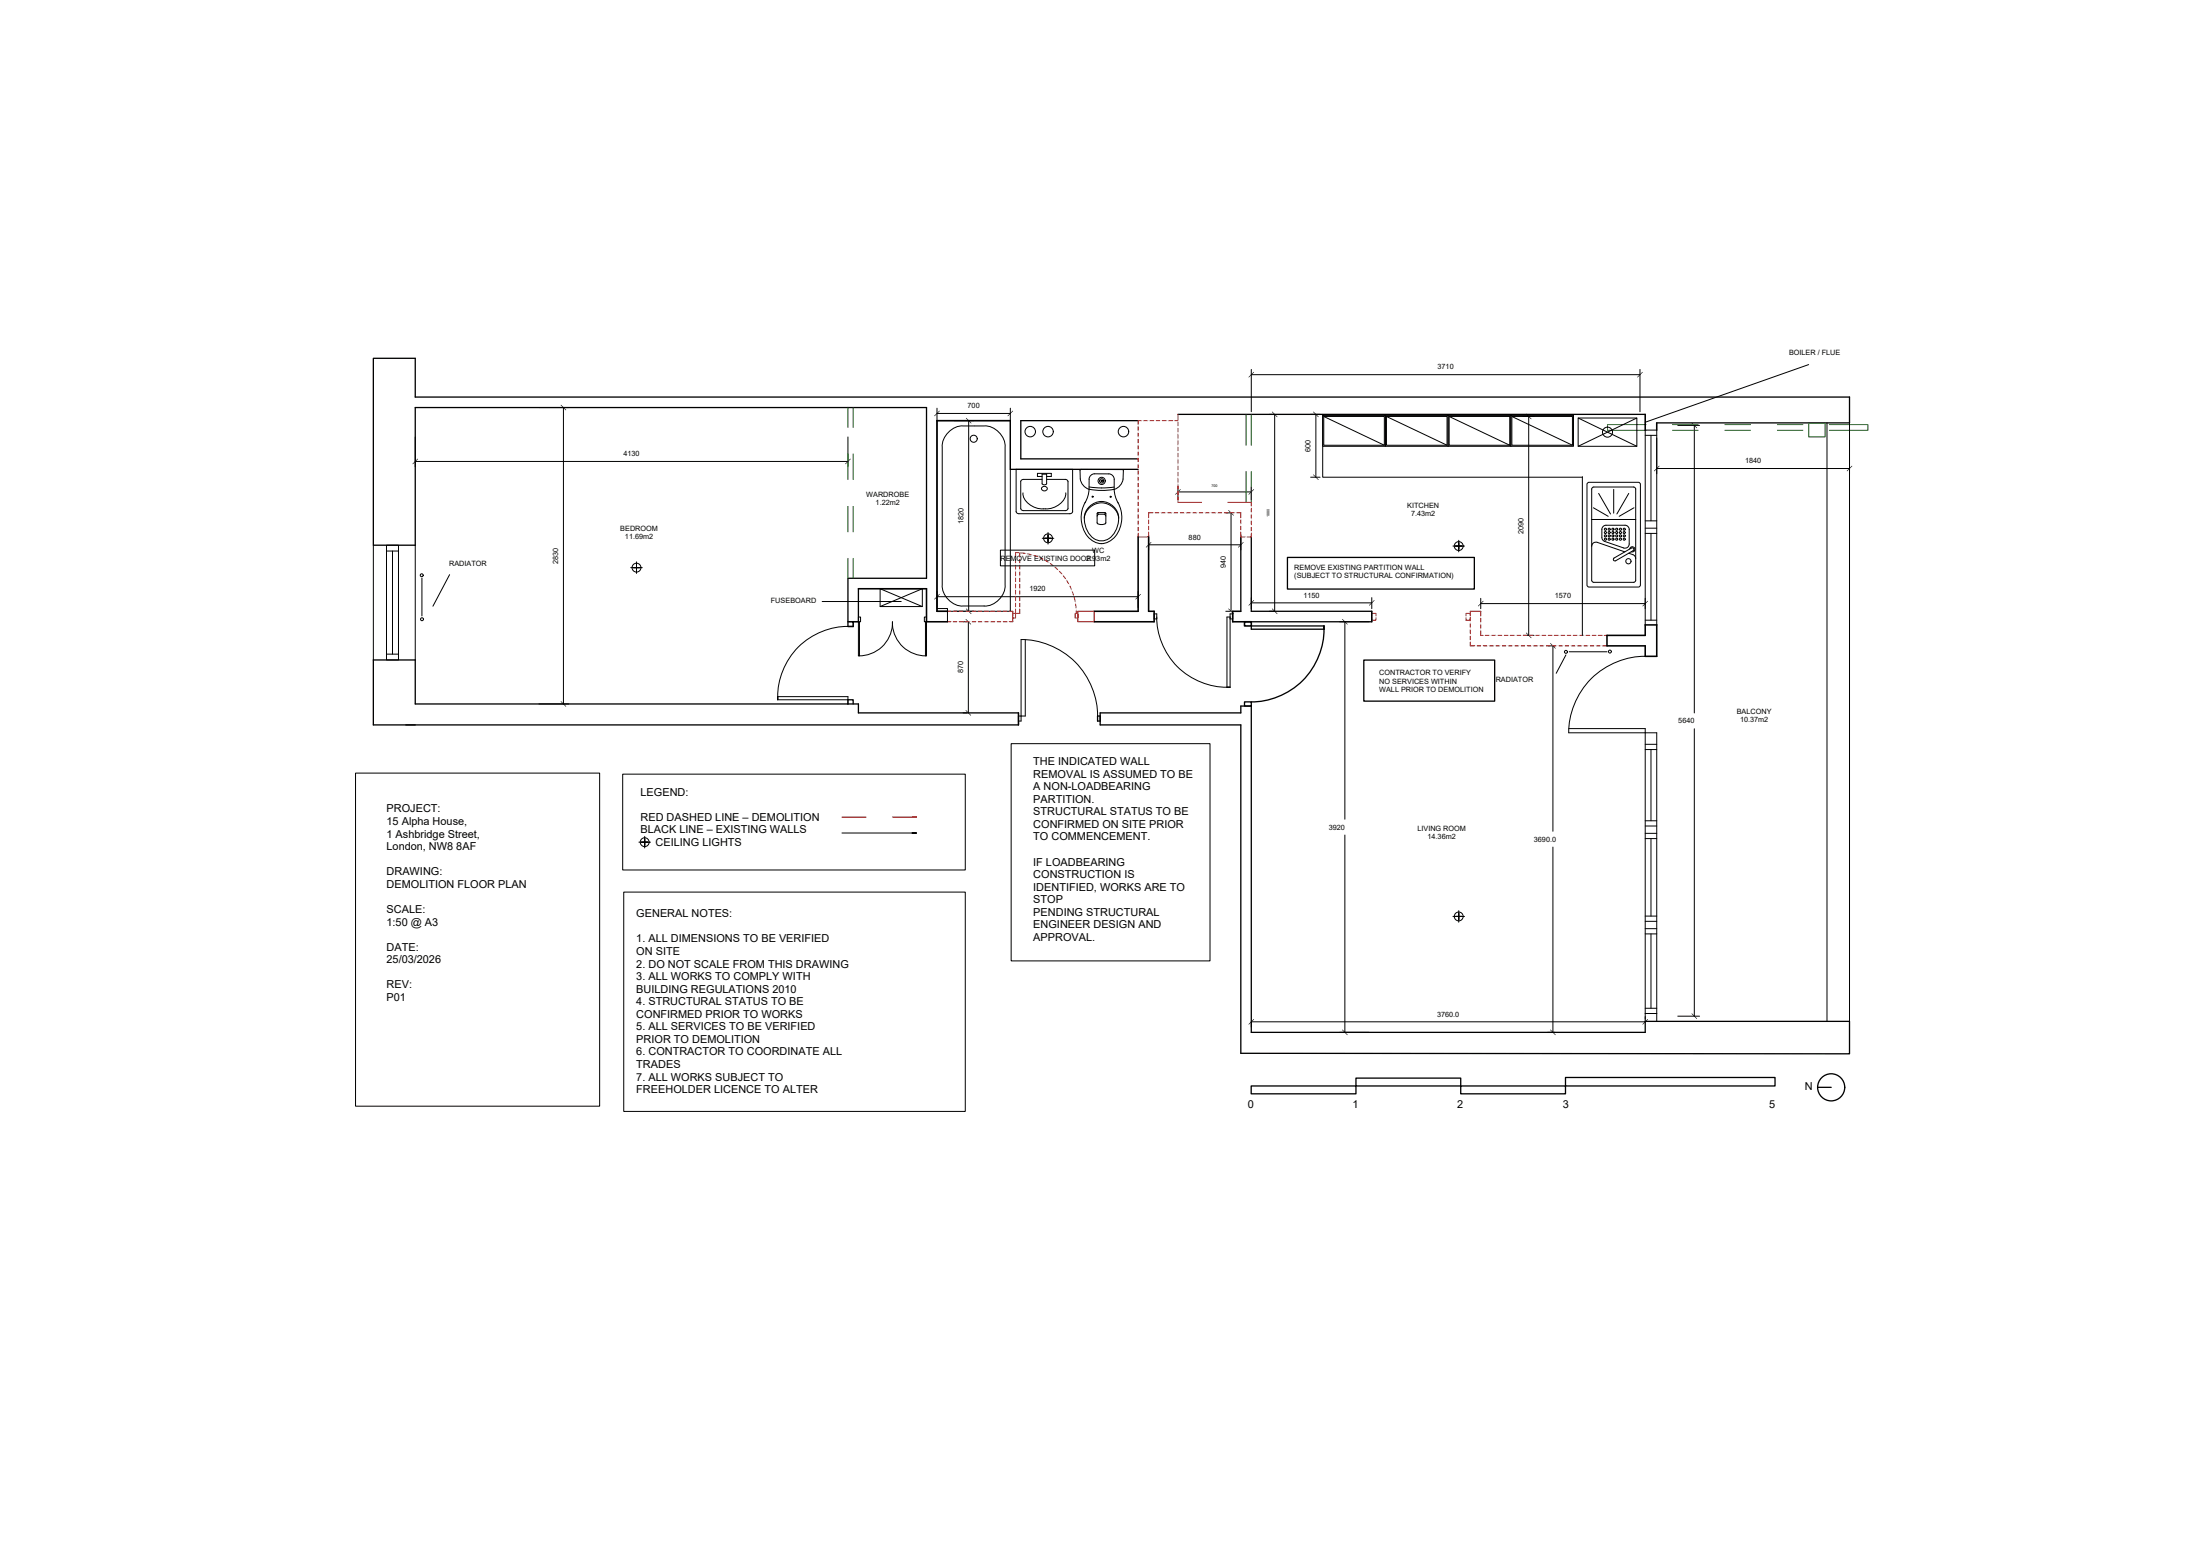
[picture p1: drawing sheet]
<svg xmlns="http://www.w3.org/2000/svg" width="420mm" height="297mm" viewBox="0 0 420 297" stroke-linecap="round" stroke-linejoin="round" font-family="sans-serif">
<!-- layer: SANTEH -->
<g fill="none" stroke="#000" stroke-width=".19">
<path d="M207 98.9a3.3 3.3 0 0 1 3.3-3.2 3.3 3.3 0 0 1 3.3 3.2M207 98.9a3.3 3.3 0 0 1 3.3-2.9 3.3 3.3 0 0 1 3.3 2.9M207 98.9a4.4 4.4 0 0 0 2.8 4.3 3.4 3.4 0 0 0 3.7-3.2l.1-1.1M207.2 95.8a5.6 5.6 0 0 0 1.7 7.6 3.6 3.6 0 0 0 4.9-2.6 5.8 5.8 0 0 0-.4-4.9M207.9 93.4a2.43 2.43 0 0 1-1.7-2v-1.6l.2-.2h7.9l.2 .2a4.3 4.3 0 0 1-.4 2.5 2.41 2.41 0 0 1-1.3 1.1M207.9 93.4l-.1 1.1-.6 1.5M207.9 93.4l2.8 .2 2-.2M207.9 93.4v-1.9a1.05 1.05 0 0 1 1.1-1.1l2.7 .1a1.05 1.05 0 0 1 1 1v1.9M207.9 93l2.4 .1 2.4-.1M209.5 97.9l.2 .2M209.5 97.9h1.6v1.9a1.17 1.17 0 0 1-1.6 0zM209.7 98.1l-.2 .4"/>
<path d="M209.7 98.1l1.2 .1M210.9 98.2l.2 .3M211.1 97.9l-.2 .3M212.7 93.4l.3 1.6 .5 1M303 92.3l.4-.2h9.4l.3 .2 .1 19.4-.2 .3-9.6 .1-.4-.2zM303.9 99.2h8.4M303.9 93.2l.4-.2h7.6l.3 .2 .1 17.6-.2 .3-7.8 .1-.4-.2zM304.2 96.9l2.8 1.7M305.2 94.2l2.3 3.9M308.1 93.4v4.5M311 94.2l-2.3 3.9M312 96.9l-2.9 1.7"/>
<path d="M303.9 104.3a.8 .8 0 0 1 1.1-.8l5.2 1.8M306.1 100.5l.5-.2h3.7a.81 .81 0 0 1 .8 .8v2.7a.8 .8 0 0 1-1.1 .8l-3.6-1.3a.81 .81 0 0 1-.6-.7v-1.5zM308.1 106.6l3.4-2a.3 .3 0 0 1 .4 .1 .3 .3 0 0 1-.1 .4l-3.3 1.9a.3 .3 0 0 1-.4 0 .3 .3 0 0 1 0-.4zM311 105.6l.8 .3a.81 .81 0 0 1 .5 .7M311.1 104.8a.5 .5 0 0 1 .7-.4 .5 .5 0 0 1 .3 .6 .5 .5 0 0 1-.7 .3"/>
<circle cx="208.6" cy="94.8" r=".1"/>
<circle cx="210.3" cy="91.8" r=".14"/>
<circle cx="210.3" cy="91.8" r=".41"/>
<circle cx="210.3" cy="91.8" r=".69"/>
<circle cx="212" cy="94.8" r=".1"/>
<circle cx="306.5" cy="101.7" r=".2"/>
<circle cx="306.5" cy="102.9" r=".2"/>
<circle cx="306.5" cy="102.3" r=".2"/>
<circle cx="306.5" cy="101" r=".2"/>
<circle cx="307.2" cy="101.7" r=".2"/>
<circle cx="307.2" cy="101" r=".2"/>
<circle cx="307.2" cy="102.9" r=".2"/>
<circle cx="307.2" cy="102.3" r=".2"/>
<circle cx="307.9" cy="101.7" r=".2"/>
<circle cx="307.9" cy="101" r=".2"/>
<circle cx="307.9" cy="102.3" r=".2"/>
<circle cx="307.9" cy="102.9" r=".2"/>
<circle cx="308.7" cy="101" r=".2"/>
<circle cx="308.7" cy="102.3" r=".2"/>
<circle cx="308.7" cy="102.9" r=".2"/>
<circle cx="308.7" cy="101.7" r=".2"/>
<circle cx="309.4" cy="101.7" r=".2"/>
<circle cx="309.4" cy="102.9" r=".2"/>
<circle cx="309.4" cy="101" r=".2"/>
<circle cx="309.4" cy="102.3" r=".2"/>
<circle cx="310.1" cy="102.3" r=".2"/>
<circle cx="310.1" cy="101.7" r=".2"/>
<circle cx="310.1" cy="101" r=".2"/>
<circle cx="310.1" cy="102.9" r=".2"/>
<circle cx="310.9" cy="107.1" r=".5"/>
</g>
<!-- layer: 0 -->
<g fill="none" stroke="#000" stroke-width=".19">
<path d="M178.9 80.3h14v36.4h-14zM186 81.3h-2.1a4.1 4.1 0 0 0-4 4v26.3a4.1 4.1 0 0 0 4 4.1h4a4.1 4.1 0 0 0 4-4.1v-26.3a4.1 4.1 0 0 0-4-4h-1.9M194 89.6h10.8l-.1 8.2-.5 .3-9.9-.1-.3-.4zM195.3 94.1a3.4 3.4 0 0 0 3.2 3 4.4 4.4 0 0 0 4.9-2.5l.1-.5M198.9 93.1a.53 .53 0 0 1 .7-.3 .53 .53 0 0 1 .3 .7 .53 .53 0 0 1-.7 .2 .53 .53 0 0 1-.3-.6zM199 90.5h.8v1.9l-.2 .1-.6-.1zM199 91.5h-3.6l-.4 .2-.1 5.3 .3 .4 8.2 .1 .4-.2v-5.6l-.4-.2h-3.6M199 90.9h-.9v-.5h2.6v.5h-.9M80.6 110.4v7.2M120.4 108.4h2.2M121.5 107.2v2.3M161.9 119.6a13.4 13.4 0 0 0-13.4 13.4"/>
<path d="M163.9 118.7v6.5M164.1 118.7v6.5M170.4 119.4a6.3 6.3 0 0 1-6.5 5.8M170.4 118.7v.7M176.7 118.7v6.5M176.9 118.7v6.5a6.4 6.4 0 0 1-6.5-5.8M199 102.8h2.2M200.1 101.6v2.3M220.4 117.2h.5v.9h-.5M220.9 117.8a13.4 13.4 0 0 0 13.4 13.4M234.9 117.2v14h-.6M234.9 117.8h-.6v13.4"/>
<path d="M235.4 117.2v.9h-.5M277.4 104.2h2.2M278.5 103.1v2.2M148.5 133h13.4v.6h-13.4zM195.7 122.1v14.6h-1.3M209.5 136.7a14.6 14.6 0 0 0-14.6-14.6v15.5h-.5M299.6 124.4h7.2M314.1 125.3a14.6 14.6 0 0 0-14.6 14.6h14.6v-.8h-14.6M123.1 159.7v2.2M122 160.8h2.2M277.4 174.9h2.2M278.5 173.8v2.2"/>
<circle cx="185.9" cy="83.7" r=".67"/>
<circle cx="80.5" cy="109.8" r=".28"/>
<circle cx="80.6" cy="118.2" r=".28"/>
<circle cx="121.5" cy="108.4" r=".85"/>
<circle cx="200.1" cy="102.8" r=".85"/>
<circle cx="278.5" cy="104.2" r=".85"/>
<circle cx="299" cy="124.4" r=".28"/>
<circle cx="307.4" cy="124.4" r=".28"/>
<circle cx="123.1" cy="160.8" r=".85"/>
<circle cx="278.5" cy="174.9" r=".85"/>
</g>
<!-- layer: Plan Drawing background -->
<path d="M220.4 117.2v.9M234.9 117.2h.5M194.4 136.7v.9" fill="none" stroke="#000" stroke-width=".19"/>
<!-- layer: dimensions -->
<g fill="none" stroke="#000" stroke-width=".19">
<path d="M102.9 77.8h5.7M107.6 77.8v56.6M178.9 77.9v2.4M178.9 78.9h14M192.9 77.9v2.4M238.9 70.5v8.1M238.9 71.5h74.2M242.4 79.1h.7M243.4 79.1v37.6M250.2 79.1h1.8M251.2 79.1v12M290.8 79.5h2.1"/>
<path d="M291.9 79.5v41.8M313.1 70.5v8.1M345.3 69.6l-31.2 11M79.3 83.4v5.7M79.3 88.1h82.6M161.9 83.4v5.7M182.2 80.3h3.7M184.9 80.3v36.4M224.9 92.9v2.5M224.9 93.9h14M234 97.9h.9M235 97.9v18.8"/>
<path d="M238.9 92.9v2.5M250.2 91.1h1.8M316.3 83.6v6.8M316.3 89.4h36.8M320.3 81.2h4.2M323.5 81.2v54.9M353.1 83.6v6.8M85.8 109.7l-3.1 6M178.9 112.9v3.1M178.9 113.9h38.4M182.2 116.7h3.7M183.9 118.7h.7"/>
<path d="M184.9 118.7v17.4M217.3 112.9v3.1M219.3 102.1v2.9M219.3 104h17.6M234 116.7h.9M236.9 102.1v2.9M238.9 114.1v2.1M238.9 115.1h23M242.4 116.7h.7M255.8 118.7h5.6M256.8 118.7v37.7M261.9 114.1v2.1"/>
<path d="M282.7 114.2v2M282.7 115.2h31.4M314.1 114.2v2M102.9 134.4h5.7M183.9 136.1h.7M290.8 121.3h2.1M295.5 123.3h1.4M296.5 123.3v35.4M299 125l-1.9 3.5M323.5 139.1v54.9M256.8 159.4v37.7M296.5 161.7v35.4"/>
<path d="M238.9 195.1v.9M238.9 195h75.2M255.8 197.1h5.6M295.5 197.1h1.4M314.1 194v.5M320.3 194h4.2"/>
</g>
<g fill="#000">
<path d="M107 77.3h.1l1 1h-.1zM178.4 79.4l1-1v.1l-1 1zM192.4 79.4l1-1v.1l-1 1zM238.4 72l1-1v.1l-1 1zM242.8 78.6h.1l1 1h-.1zM250.7 78.6h.1l1 1h-.1zM291.3 79h.1l1 1h-.1zM312.6 72l1-1 .1 .1-1 1zM78.7 88.5l1-1 .1 .1-1 1zM161.4 88.5l1-1v.1l-1 1zM184.4 79.8h.1l1 1h-.1zM224.4 94.4l1-1-1 1z"/>
<path d="M234.5 97.4l.1-.1 1 1-.1 .1zM238.4 94.4l1-1-1 1zM250.7 90.6h.1l1 1h-.1zM315.8 89.9l1-1 .1 .1-1 1zM322.9 80.7h.1l1 1h-.1zM352.6 89.9l1-1 .1 .1-1 1zM178.4 114.4l1-1-1 1zM184.4 116.2l.1-.1 1 1-.1 .1zM184.3 118.2l.1-.1 1 1-.1 .1zM216.8 114.4l1-1-1 1zM218.8 104.5l1-1-1 1zM234.5 116.2l.1-.1 1 1-.1 .1z"/>
<path d="M236.4 104.5l1-1-1 1zM238.4 115.5l1-1v.1l-1 1zM242.8 116.2l.1-.1 1 1-.1 .1zM256.2 118.2l.1-.1 1 1-.1 .1zM261.4 115.5l1-1v.1l-1 1zM282.2 115.7l1-1v.1l-1 1zM313.6 115.7l1-1 .1 .1-1 1zM107 133.9l.1-.1 1 1-.1 .1zM184.3 135.6l.1-.1 1 1-.1 .1zM291.3 120.8l.1-.1 1 1-.1 .1zM295.9 122.8l.1-.1 1 1-.1 .1zM238.4 195.5l1-1v.1l-1 1z"/>
<path d="M256.2 196.6l.1-.1 1 1-.1 .1zM295.9 196.6l.1-.1 1 1-.1 .1zM313.6 195.5l1-1 .1 .1-1 1zM322.9 193.5l.1-.1 1 1-.1 .1z"/>
</g>
<!-- layer: Heavy CUt -->
<g fill="none" stroke="#000" stroke-width=".25">
<path d="M224.9 79.1h89.2M192.9 80.3v9.3h24.4M217.3 80.3h-22.4v7.3h22.4M316.3 80.7h36.8v-4.9h-273.8v-7.4h-8v35.7h8v-26.3h97.6v32.6h-15v9.2M163.9 112.4v6.3M236.9 102.5v14.2M238.9 119.5h13.9v.6h-13.9zM238.9 118.7h23M238.9 102.5v14.2h23M245.8 106.4h35.7v6h-35.7zM161.9 133.6h1v.8M194.4 136.1h-30.5v-1.7h-84.6v-8.4h-8v12.4h123.1"/>
<path d="M210 136.7h-.5v.9h.5M237.6 134h1.3v.8h-1.3zM252.8 120.1a13.9 13.9 0 0 1-13.9 13.9M260.4 126h25v7.8h-25zM353.1 195h-39v2.1h-75.2v-62.3h-2v1.3h-26.9v2.3h26.9v62.7l116.2 .1v-6.2M238.9 207.3h20v1.5h-20zM258.9 205.8h20v1.5h-20zM278.9 207.3h20v1.5h-20zM298.9 205.7h40v1.6h-40zM349.6 207.6h-2.6"/>
<circle cx="349.6" cy="207.6" r="2.59"/>
</g>
<!-- layer: Demolition -->
<path d="M180.9 118.7h.6M181.9 118.7h.8M183.1 118.7h.8M184.3 118.7h.8M185.5 118.7h.8M186.7 118.7h.8M187.9 118.7h.8M189.1 118.7h.8M190.3 118.7h.8M191.5 118.7h.8M192.7 118.7h.7" fill="none" stroke="#f00" stroke-width=".19"/>
<g fill="#f00">
<circle cx="181.7" cy="118.7" r=".04"/>
<circle cx="182.9" cy="118.7" r=".04"/>
<circle cx="184.1" cy="118.7" r=".04"/>
<circle cx="185.3" cy="118.7" r=".04"/>
<circle cx="186.5" cy="118.7" r=".04"/>
<circle cx="187.7" cy="118.7" r=".04"/>
<circle cx="188.9" cy="118.7" r=".04"/>
<circle cx="190.1" cy="118.7" r=".04"/>
<circle cx="191.3" cy="118.7" r=".04"/>
<circle cx="192.5" cy="118.7" r=".04"/>
</g>
<g fill="none" stroke="#f00" stroke-width=".19">
<path d="M217.3 80.3v.7M217.3 81.4v.8M217.3 82.6v.8M217.3 83.8v.8M217.3 85v.8M217.3 86.2v.8M217.3 87.4v.8M217.3 88.6v.8M217.3 89.8v.8M217.3 91v.8M217.3 92.2v.8M217.3 93.4v.8"/>
<path d="M217.3 94.6v.8M217.3 95.8v.8M217.3 97v.8M217.3 98.2v.8M217.3 99.4v.8M193.4 117.1h.5v.9h-.5zM193.9 117.1h.8M205.8 116.7h3.1v2h-3.1M217.3 100.6v.8M217.3 101.8v.7"/>
</g>
<g fill="#f00">
<circle cx="217.3" cy="81.2" r=".04"/>
<circle cx="217.3" cy="82.4" r=".04"/>
<circle cx="217.3" cy="83.6" r=".04"/>
<circle cx="217.3" cy="84.8" r=".04"/>
<circle cx="217.3" cy="86" r=".04"/>
<circle cx="217.3" cy="87.2" r=".04"/>
<circle cx="217.3" cy="88.4" r=".04"/>
<circle cx="217.3" cy="89.6" r=".04"/>
<circle cx="217.3" cy="90.8" r=".04"/>
<circle cx="217.3" cy="92" r=".04"/>
<circle cx="217.3" cy="93.2" r=".04"/>
<circle cx="217.3" cy="94.4" r=".04"/>
<circle cx="217.3" cy="95.6" r=".04"/>
<circle cx="217.3" cy="96.8" r=".04"/>
<circle cx="217.3" cy="98" r=".04"/>
<circle cx="217.3" cy="99.2" r=".04"/>
<circle cx="217.3" cy="100.4" r=".04"/>
<circle cx="217.3" cy="101.6" r=".04"/>
</g>
<path d="M193.9 105.5v.8M193.9 106.7v.8M193.9 107.9v.8M193.9 109.1v.8M193.9 110.3v.8M193.9 111.5v.8M193.9 112.7v.8M193.9 113.9v.8M193.9 115.1v.8M193.9 116.3v.8M205.3 117.1h.5v.9h-.5z" fill="none" stroke="#f00" stroke-width=".19"/>
<g fill="#f00">
<circle cx="193.9" cy="116.1" r=".04"/>
<circle cx="193.9" cy="114.9" r=".04"/>
<circle cx="193.9" cy="113.7" r=".04"/>
<circle cx="193.9" cy="112.5" r=".04"/>
<circle cx="193.9" cy="111.3" r=".04"/>
<circle cx="193.9" cy="110.1" r=".04"/>
<circle cx="193.9" cy="108.9" r=".04"/>
<circle cx="193.9" cy="107.7" r=".04"/>
<circle cx="193.9" cy="106.5" r=".04"/>
</g>
<path d="M194.7 105.5v.8M194.7 106.7v.8M194.7 107.9v.8M194.7 109.1v.8M194.7 110.3v.8M194.7 111.5v.8M194.7 112.7v.8M194.7 113.9v.8M194.7 115.1v.8M194.7 116.3v.8" fill="none" stroke="#f00" stroke-width=".19"/>
<g fill="#f00">
<circle cx="194.7" cy="116.1" r=".04"/>
<circle cx="194.7" cy="114.9" r=".04"/>
<circle cx="194.7" cy="113.7" r=".04"/>
<circle cx="194.7" cy="112.5" r=".04"/>
<circle cx="194.7" cy="111.3" r=".04"/>
<circle cx="194.7" cy="110.1" r=".04"/>
<circle cx="194.7" cy="108.9" r=".04"/>
<circle cx="194.7" cy="107.7" r=".04"/>
<circle cx="194.7" cy="106.5" r=".04"/>
</g>
<path d="M217.3 80.3h.6M218.3 80.3h.8M219.5 80.3h.8M220.7 80.3h.8M221.9 80.3h.8M223.1 80.3h.8M224.3 80.3h.6" fill="none" stroke="#f00" stroke-width=".19"/>
<g fill="#f00">
<circle cx="218.1" cy="80.3" r=".04"/>
<circle cx="219.3" cy="80.3" r=".04"/>
<circle cx="220.5" cy="80.3" r=".04"/>
<circle cx="221.7" cy="80.3" r=".04"/>
<circle cx="222.9" cy="80.3" r=".04"/>
<circle cx="224.1" cy="80.3" r=".04"/>
</g>
<g fill="none" stroke="#f00" stroke-width=".19">
<path d="M193.9 105.5h.6M194.9 105.5l.8 .1M196.1 105.7l.8 .2M197.3 106l.8 .3M198.5 106.4l.7 .4M199.5 106.9l.7 .4M200.5 107.5l.6 .5M201.4 108.2l.6 .6M202.2 109l.5 .6M203 109.9l.4 .6M203.6 110.8l.4 .7M204.2 111.8l.4 .7"/>
<path d="M204.7 112.9l.3 .7M205.1 114l.2 .8M205.4 115.2l.1 .9M205.5 116.5v.6M217.3 102.5h2"/>
</g>
<g fill="#f00">
<circle cx="205.5" cy="116.3" r=".04"/>
<circle cx="205.3" cy="115" r=".04"/>
<circle cx="205" cy="113.8" r=".04"/>
<circle cx="204.6" cy="112.7" r=".04"/>
<circle cx="204.1" cy="111.6" r=".04"/>
<circle cx="203.5" cy="110.6" r=".04"/>
<circle cx="202.9" cy="109.7" r=".04"/>
<circle cx="202.1" cy="108.9" r=".04"/>
<circle cx="201.3" cy="108.1" r=".04"/>
<circle cx="200.3" cy="107.4" r=".04"/>
<circle cx="199.3" cy="106.8" r=".04"/>
<circle cx="198.3" cy="106.3" r=".04"/>
<circle cx="197.1" cy="106" r=".04"/>
<circle cx="195.9" cy="105.7" r=".04"/>
<circle cx="194.7" cy="105.5" r=".04"/>
</g>
<path d="M236.9 102.5h.8M238.1 102.5h.8" fill="none" stroke="#f00" stroke-width=".19"/>
<circle cx="237.9" cy="102.5" r=".04" fill="#f00"/>
<path d="M236.9 97.9v.9M236.9 99.2v.8M236.9 100.4v.8M236.9 101.6v.9" fill="none" stroke="#f00" stroke-width=".19"/>
<g fill="#f00">
<circle cx="236.9" cy="101.4" r=".04"/>
<circle cx="236.9" cy="100.2" r=".04"/>
<circle cx="236.9" cy="99" r=".04"/>
</g>
<path d="M238.9 95.9v.7M238.9 97v.8M238.9 98.2v.8M238.9 99.4v.8M238.9 100.6v.8M238.9 101.8v.7" fill="none" stroke="#f00" stroke-width=".19"/>
<g fill="#f00">
<circle cx="238.9" cy="96.8" r=".04"/>
<circle cx="238.9" cy="98" r=".04"/>
<circle cx="238.9" cy="99.2" r=".04"/>
<circle cx="238.9" cy="100.4" r=".04"/>
<circle cx="238.9" cy="101.6" r=".04"/>
</g>
<path d="M219.3 97.9v.9M219.3 99.2v.8M219.3 100.4v.8M219.3 101.6v.9" fill="none" stroke="#f00" stroke-width=".19"/>
<g fill="#f00">
<circle cx="219.3" cy="99" r=".04"/>
<circle cx="219.3" cy="100.2" r=".04"/>
<circle cx="219.3" cy="101.4" r=".04"/>
</g>
<g fill="none" stroke="#f00" stroke-width=".19">
<path d="M280.7 123.3h.9M282 123.3h.8M283.2 123.3h.8M284.4 123.3h.8M285.6 123.3h.8M286.8 123.3h.8M288 123.3h.8M289.2 123.3h.8M290.4 123.3h.8M291.6 123.3h.8M292.8 123.3h.8M294 123.3h.8"/>
<path d="M295.2 123.3h.8M296.4 123.3h.8M297.6 123.3h.8M298.8 123.3h.8M300 123.3h.8M301.2 123.3h.8M302.4 123.3h.8M303.6 123.3h.8M304.8 123.3h.8M306 123.3h.8"/>
</g>
<g fill="#f00">
<circle cx="305.8" cy="123.3" r=".04"/>
<circle cx="304.6" cy="123.3" r=".04"/>
<circle cx="303.4" cy="123.3" r=".04"/>
<circle cx="302.2" cy="123.3" r=".04"/>
<circle cx="301" cy="123.3" r=".04"/>
<circle cx="299.8" cy="123.3" r=".04"/>
<circle cx="298.6" cy="123.3" r=".04"/>
<circle cx="297.4" cy="123.3" r=".04"/>
<circle cx="296.2" cy="123.3" r=".04"/>
<circle cx="295" cy="123.3" r=".04"/>
<circle cx="293.8" cy="123.3" r=".04"/>
<circle cx="292.6" cy="123.3" r=".04"/>
<circle cx="291.4" cy="123.3" r=".04"/>
<circle cx="290.2" cy="123.3" r=".04"/>
<circle cx="289" cy="123.3" r=".04"/>
<circle cx="287.8" cy="123.3" r=".04"/>
<circle cx="286.6" cy="123.3" r=".04"/>
<circle cx="285.4" cy="123.3" r=".04"/>
<circle cx="284.2" cy="123.3" r=".04"/>
<circle cx="283" cy="123.3" r=".04"/>
<circle cx="281.8" cy="123.3" r=".04"/>
</g>
<path d="M279.9 117.9v.5h.8v-.5M279.9 117.5v-.4h.8v.4" fill="none" stroke="#f00" stroke-width=".19"/>
<g fill="#f00">
<circle cx="280.7" cy="117.7" r=".04"/>
<circle cx="279.9" cy="117.7" r=".04"/>
</g>
<path d="M280.7 116.7v.7M280.7 117.8v.8M280.7 119v.8M280.7 120.2v.8M280.7 121.4v.8M280.7 122.6v.7" fill="none" stroke="#f00" stroke-width=".19"/>
<g fill="#f00">
<circle cx="280.7" cy="117.6" r=".04"/>
<circle cx="280.7" cy="118.8" r=".04"/>
<circle cx="280.7" cy="120" r=".04"/>
<circle cx="280.7" cy="121.2" r=".04"/>
<circle cx="280.7" cy="122.4" r=".04"/>
</g>
<path d="M280.7 116.7h2v.1M282.7 116.7v.9M282.7 118v.8M282.7 119.2v.8M282.7 120.4v.9" fill="none" stroke="#f00" stroke-width=".19"/>
<g fill="#f00">
<circle cx="282.7" cy="117.8" r=".04"/>
<circle cx="282.7" cy="119" r=".04"/>
<circle cx="282.7" cy="120.2" r=".04"/>
</g>
<g fill="none" stroke="#f00" stroke-width=".19">
<path d="M219.3 97.9h.8M220.5 97.9h.8M221.7 97.9h.8M222.9 97.9h.8M224.1 97.9h.8M224.9 95.9h4.5M225.3 97.9h.8M226.5 97.9h.8M227.7 97.9h.8M228.9 97.9h.8M230.1 97.9h.8M231.3 97.9h.8"/>
<path d="M232.5 97.9h.8M233.7 97.9h.8M234.4 95.9h4.5M234.9 97.9h.8M236.1 97.9h.8M160.8 156h4.6M170.4 156h4.6h-.9"/>
</g>
<g fill="#f00">
<circle cx="235.9" cy="97.9" r=".04"/>
<circle cx="234.7" cy="97.9" r=".04"/>
<circle cx="233.5" cy="97.9" r=".04"/>
<circle cx="232.3" cy="97.9" r=".04"/>
<circle cx="231.1" cy="97.9" r=".04"/>
<circle cx="229.9" cy="97.9" r=".04"/>
<circle cx="228.7" cy="97.9" r=".04"/>
<circle cx="227.5" cy="97.9" r=".04"/>
<circle cx="226.3" cy="97.9" r=".04"/>
<circle cx="225.1" cy="97.9" r=".04"/>
<circle cx="223.9" cy="97.9" r=".04"/>
<circle cx="222.7" cy="97.9" r=".04"/>
<circle cx="221.5" cy="97.9" r=".04"/>
<circle cx="220.3" cy="97.9" r=".04"/>
</g>
<g fill="none" stroke="#f00" stroke-width=".19">
<path d="M224.9 79.1v1M224.9 80.5v.8M224.9 81.7v.8M224.9 82.9v.8M224.9 84.1v.8M224.9 85.3v.8M224.9 86.5v.8M224.9 87.7v.8M224.9 88.9v.8M224.9 90.1v.8M224.9 91.3v.8M224.9 92.5v.8"/>
<path d="M224.9 93.7v.8M224.9 94.9v1"/>
</g>
<g fill="#f00">
<circle cx="224.9" cy="94.7" r=".04"/>
<circle cx="224.9" cy="93.5" r=".04"/>
<circle cx="224.9" cy="92.3" r=".04"/>
<circle cx="224.9" cy="91.1" r=".04"/>
<circle cx="224.9" cy="89.9" r=".04"/>
<circle cx="224.9" cy="88.7" r=".04"/>
<circle cx="224.9" cy="87.5" r=".04"/>
<circle cx="224.9" cy="86.3" r=".04"/>
<circle cx="224.9" cy="85.1" r=".04"/>
<circle cx="224.9" cy="83.9" r=".04"/>
<circle cx="224.9" cy="82.7" r=".04"/>
<circle cx="224.9" cy="81.5" r=".04"/>
<circle cx="224.9" cy="80.3" r=".04"/>
</g>
<g fill="none" stroke="#f00" stroke-width=".19">
<path d="M282.7 121.3h.5M283.6 121.3h.8M284.8 121.3h.8M286 121.3h.8M287.2 121.3h.8M288.4 121.3h.8M289.6 121.3h.8M290.8 121.3h.8M292 121.3h.8M293.2 121.3h.8M294.4 121.3h.8M295.6 121.3h.8"/>
<path d="M296.8 121.3h.8M298 121.3h.8M299.2 121.3h.8M300.4 121.3h.8M301.6 121.3h.8M302.8 121.3h.8M304 121.3h.8M305.2 121.3h.8M306.4 121.3h.4"/>
</g>
<g fill="#f00">
<circle cx="283.4" cy="121.3" r=".04"/>
<circle cx="284.6" cy="121.3" r=".04"/>
<circle cx="285.8" cy="121.3" r=".04"/>
<circle cx="287" cy="121.3" r=".04"/>
<circle cx="288.2" cy="121.3" r=".04"/>
<circle cx="289.4" cy="121.3" r=".04"/>
<circle cx="290.6" cy="121.3" r=".04"/>
<circle cx="291.8" cy="121.3" r=".04"/>
<circle cx="293" cy="121.3" r=".04"/>
<circle cx="294.2" cy="121.3" r=".04"/>
<circle cx="295.4" cy="121.3" r=".04"/>
<circle cx="296.6" cy="121.3" r=".04"/>
<circle cx="297.8" cy="121.3" r=".04"/>
<circle cx="299" cy="121.3" r=".04"/>
<circle cx="300.2" cy="121.3" r=".04"/>
<circle cx="301.4" cy="121.3" r=".04"/>
<circle cx="302.6" cy="121.3" r=".04"/>
<circle cx="303.8" cy="121.3" r=".04"/>
<circle cx="305" cy="121.3" r=".04"/>
<circle cx="306.2" cy="121.3" r=".04"/>
</g>
<path d="M193.4 116.7v.8M193.4 117.9v.8" fill="none" stroke="#f00" stroke-width=".19"/>
<circle cx="193.4" cy="117.7" r=".04" fill="#f00"/>
<path d="M205.8 116.7v2M261.9 117.9v.5h.8v-.5M261.9 117.5v-.4h.8v.4" fill="none" stroke="#f00" stroke-width=".19"/>
<g fill="#f00">
<circle cx="262.7" cy="117.7" r=".04"/>
<circle cx="261.9" cy="117.7" r=".04"/>
</g>
<path d="M180.9 116.7h.6M181.9 116.7h.8M183.1 116.7h.8M184.3 116.7h.8M185.5 116.7h.8M186.7 116.7h.8M187.9 116.7h.8M189.1 116.7h.8M190.3 116.7h.8M191.5 116.7h.8M192.7 116.7h.7" fill="none" stroke="#f00" stroke-width=".19"/>
<g fill="#f00">
<circle cx="181.7" cy="116.7" r=".04"/>
<circle cx="182.9" cy="116.7" r=".04"/>
<circle cx="184.1" cy="116.7" r=".04"/>
<circle cx="185.3" cy="116.7" r=".04"/>
<circle cx="186.5" cy="116.7" r=".04"/>
<circle cx="187.7" cy="116.7" r=".04"/>
<circle cx="188.9" cy="116.7" r=".04"/>
<circle cx="190.1" cy="116.7" r=".04"/>
<circle cx="191.3" cy="116.7" r=".04"/>
<circle cx="192.5" cy="116.7" r=".04"/>
</g>
<!-- layer: Above -->
<g fill="none" stroke="#007f00" stroke-width=".19">
<path d="M161.9 77.8v3.8M162.9 77.8v3.8M237.9 79.1v5.9M238.9 79.1v5.9M161.9 86.6v5M161.9 96.6v5M162.9 86.6v5M162.9 96.6v5M237.9 90v5.9M238.9 90v5.9M314.3 81h-7.4v1.1h7.4M319.3 82.1h5"/>
<path d="M319.3 81h5M329.3 82.1h5M329.3 81h5M339.3 82.1h5M339.3 81h5M345.3 80.7h3.2v2.7h-3.2zM349.3 81h7.3v1.1h-7.3M161.9 106.6v3.8M162.9 106.6v3.8"/>
</g>
<!-- layer: Doors and bathrooms -->
<path d="M160.8 159h14.2h-.9" fill="none" stroke="#000" stroke-width=".19"/>
<!-- layer: Furniture -->
<g fill="none" stroke="#000" stroke-width=".19">
<path d="M252.5 79.3h12v5.9h-12zM252.5 79.1v12h49.6M252.7 79.5h11.6v5.5h-11.6zM252.7 79.5l11.6 5.5M264.5 79.3h12v5.9h-12zM264.7 79.5h11.6v5.5h-11.6zM264.7 79.5l11.6 5.5M276.5 79.3h11.9v5.9h-11.9zM276.7 79.5h11.5v5.5h-11.5zM276.7 79.5l11.5 5.5M288.4 79.3h12v5.9h-12zM288.6 79.5h11.6v5.5h-11.6z"/>
<path d="M288.6 79.5l11.6 5.5M301.3 79.8h11.2v5.4h-11.2zM301.3 79.8l11.2 5.4M312.5 79.8l-11.2 5.4M302.1 91v30.3M314.1 83.1h2.2M314.1 99.4h2.2M348.8 80.7v114.3M353.1 80.7v114.3M71.3 104.1v21.9M73.8 104.1h2.3v1.1h-2.3zM73.8 105.2v19.7"/>
<path d="M74.9 105.2v19.7M76.1 105.2v19.7M79.3 104.1v21.9M163.9 117.8h.4v.9h-.4zM168 112.4h8.1v3.4h-8.1zM168 112.4l8.1 3.4M176.1 112.4l-8.1 3.4M176.5 117.8h.4v.9h-.4zM314.1 119.3v-37.2h2.2v37.2M314.1 101.8h2.2M314.1 100.8h2.2M314.1 118.4h2.2"/>
<path d="M73.8 124.9h2.3v1.1h-2.3zM314.1 142.1h2.2M314.1 143.1h2.2M314.1 156.7h2.2M314.1 157.7h2.2M314.1 159.1h2.2M314.1 174.9h2.2M314.1 175.9h2.2M314.1 177.3h2.2M314.1 178.3h2.2M314.1 160.1h2.2M314.1 195v-55.1h2.2v55.1"/>
<path d="M314.1 192.5h2.2M314.1 193.5h2.2"/>
<circle cx="196.7" cy="82.4" r="1"/>
<circle cx="200.1" cy="82.4" r="1"/>
<circle cx="214.5" cy="82.4" r="1"/>
<circle cx="306.9" cy="82.5" r=".96"/>
</g>
<!-- layer: Walls -->
<g fill="none" stroke="#000" stroke-width=".3">
<path d="M314.1 79.1v3M192.9 80.3h-14v36.4h2M316.3 80.7v1.4M161.9 118.7h1v.9h-1M162.9 118.7h1M163.9 112.4h13v6.3h4M217.3 102.5v14.2h-8.4M219.3 102.5v14.2h1.1v2h-11.5M236.9 116.7h-1.5v2h3.5M237.6 118.7h1.3v.8h-1.3zM261.9 116.7v2M161.9 133.6v.8"/>
<path d="M194.4 136.1v2.3M306.8 121.3h7.3v-2h2.2v6h-2.2v-2h-7.3z"/>
</g>
<!-- layer: Doors -->
<path d="M315.2 83.1v16.3M172.1 114.8h-15.1M178.9 116.2h2v2.5M315.2 101.8v16.6M67.9 147.6h46.6v63.5h-46.6zM118.9 147.8h65.4v18.3h-65.4zM193.1 142h37.9v41.4h-37.9zM315.2 143.1v13.6M119.1 170.3h65.2v41.8h-65.2zM315.2 160.1v14.8M315.2 178.3v14.2" fill="none" stroke="#000" stroke-width=".19"/>
<!-- layer: dimensions -->
<path d="M191 105h18v3h-18z" fill="none" stroke="#000" stroke-width=".19"/>
<g font-size="2.1">
<text x="197.3" y="146">THE INDICATED WALL</text>
<text x="197.3" y="148.4">REMOVAL IS ASSUMED TO BE</text>
<text x="73.8" y="155.1">PROJECT:</text>
<text x="122.3" y="151.9">LEGEND:</text>
<text x="197.3" y="150.8">A NON-LOADBEARING</text>
<text x="197.3" y="153.2">PARTITION.</text>
<text x="197.3" y="155.6">STRUCTURAL STATUS TO BE</text>
<text x="73.8" y="157.5">15 Alpha House,</text>
<text x="73.8" y="159.9">1 Ashbridge Street,</text>
<text x="122.3" y="156.7">RED DASHED LINE – DEMOLITION</text>
<text x="122.3" y="159.1">BLACK LINE – EXISTING WALLS</text>
<text x="125.2" y="161.5">CEILING LIGHTS</text>
<text x="197.3" y="158">CONFIRMED ON SITE PRIOR</text>
<text x="197.3" y="160.4">TO COMMENCEMENT.</text>
<text x="73.8" y="162.3">London, NW8</text>
<text x="73.8" y="167.1">DRAWING:</text>
<text x="87.1" y="162.3">8AF</text>
<text x="197.3" y="165.2">IF LOADBEARING</text>
<text x="197.3" y="167.6">CONSTRUCTION IS</text>
<text x="73.8" y="169.5">DEMOLITION FLOOR PLAN</text>
<text x="197.3" y="170">IDENTIFIED, WORKS ARE TO</text>
<text x="197.3" y="172.4">STOP</text>
<text x="73.8" y="174.3">SCALE:</text>
<text x="73.8" y="176.7">1:50 @ A3</text>
<text x="121.5" y="175.1">GENERAL NOTES:</text>
<text x="121.5" y="179.9">1. ALL DIMENSIONS TO BE VERIFIED</text>
<text x="197.3" y="174.8">PENDING STRUCTURAL</text>
<text x="197.3" y="177.2">ENGINEER DESIGN AND</text>
<text x="197.3" y="179.6">APPROVAL.</text>
<text x="73.8" y="181.5">DATE:</text>
<text x="73.8" y="183.9">25/03/2026</text>
<text x="121.5" y="182.3">ON SITE</text>
<text x="121.5" y="184.7">2. DO NOT SCALE FROM THIS DRAWING</text>
<text x="73.8" y="188.7">REV:</text>
<text x="73.8" y="191.1">P01</text>
<text x="121.5" y="187.1">3. ALL WORKS TO COMPLY WITH</text>
<text x="121.5" y="189.5">BUILDING REGULATIONS 2010</text>
<text x="121.5" y="191.9">4. STRUCTURAL STATUS TO BE</text>
<text x="121.5" y="194.3">CONFIRMED PRIOR TO WORKS</text>
<text x="121.5" y="196.7">5. ALL SERVICES TO BE VERIFIED</text>
<text x="121.5" y="199.1">PRIOR TO DEMOLITION</text>
<text x="121.5" y="201.5">6. CONTRACTOR TO COORDINATE ALL</text>
<text x="121.5" y="203.9">TRADES</text>
<text x="121.5" y="206.3">7. ALL WORKS SUBJECT TO</text>
<text x="121.5" y="208.7">FREEHOLDER LICENCE TO ALTER</text>
<text x="344.6" y="208">N</text>
<text x="238.2" y="211.6">0</text>
<text x="258.2" y="211.6">1</text>
<text x="278.2" y="211.6">2</text>
<text x="298.4" y="211.6">3</text>
<text x="337.8" y="211.6">5</text>
</g>
<g font-size="1.4">
<text x="274.5" y="70.5">3710</text>
<text x="341.6" y="67.8">BOILER / FLUE</text>
<text x="184.7" y="77.9">700</text>
<text x="119" y="87.1">4130</text>
<text x="250.2" y="86.3" transform="rotate(-90 250.2 86.3)">600</text>
<text x="333.2" y="88.4">1840</text>
<text x="165.4" y="94.8">WARDROBE</text>
<text x="118.4" y="101.3">BEDROOM</text>
<text x="167.2" y="96.4">1.22m2</text>
<text x="183.9" y="100" transform="rotate(-90 183.9 100)">1820</text>
<text x="268.7" y="97">KITCHEN</text>
<text x="269.4" y="98.6">7.43m2</text>
<text x="290.9" y="101.9" transform="rotate(-90 290.9 101.9)">2090</text>
<text x="85.7" y="108">RADIATOR</text>
<text x="106.6" y="107.6" transform="rotate(-90 106.6 107.6)">2830</text>
<text x="119.3" y="102.9">11.69m2</text>
<text x="191" y="107">R</text>
<text x="192" y="107">E</text>
<text x="192.9" y="107">MOVE EXISTING DOO2.9</text>
<text x="207.5" y="107">R</text>
<text x="208.5" y="105.6">WC</text>
<text x="209.3" y="107.2">3m2</text>
<text x="226.9" y="103">880</text>
<text x="196.6" y="112.9">1920</text>
<text x="234" y="108.4" transform="rotate(-90 234 108.4)">940</text>
<text x="247.1" y="108.8">REMOVE EXISTING PARTITION WALL</text>
<text x="247.1" y="110.4">(SUBJECT TO STRUCTURAL CONFIRMATION)</text>
<text x="147.2" y="115.1">FUSEBOARD</text>
<text x="248.9" y="114.1">1150</text>
<text x="296.9" y="114.2">1570</text>
<text x="183.9" y="128.5" transform="rotate(-90 183.9 128.5)">870</text>
<text x="263.3" y="128.9">CONTRACTOR TO VERIFY</text>
<text x="263.3" y="130.5">NO SERVICES WITHIN</text>
<text x="285.6" y="130.2">RADIATOR</text>
<text x="263.3" y="132.1">WALL PRIOR TO DEMOLITION</text>
<text x="331.6" y="136.3">BALCONY</text>
<text x="332.2" y="137.9">10.37m2</text>
<text x="320.4" y="138.1">5640</text>
<text x="253.7" y="158.4">3920</text>
<text x="270.6" y="158.5">LIVING ROOM</text>
<text x="272.6" y="160.1">14.36m2</text>
<text x="292.9" y="160.7">3690.0</text>
<text x="274.4" y="194">3760.0</text>
</g>
<g font-size=".7">
<text x="231.3" y="92.9">700</text>
<text x="242.4" y="98.7" transform="rotate(-90 242.4 98.7)">1880</text>
</g>
</svg>
